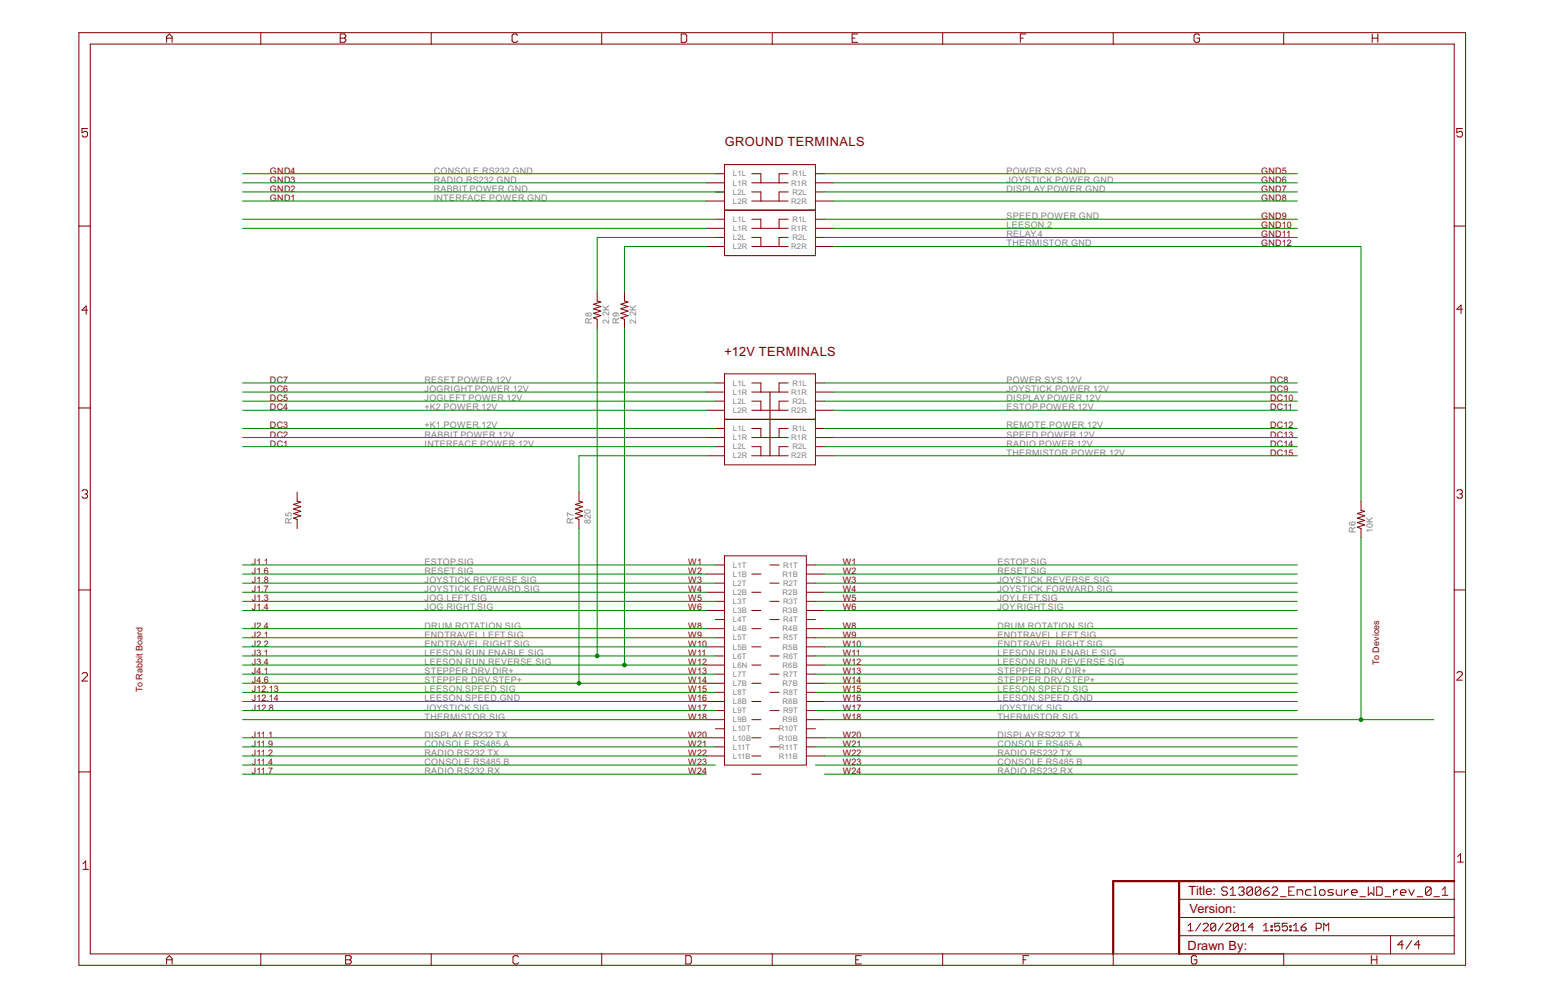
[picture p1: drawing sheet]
<svg xmlns="http://www.w3.org/2000/svg" width="432mm" height="279mm" viewBox="0 0 432 279" stroke-linecap="round" stroke-linejoin="round" font-family="sans-serif">
<path d="M215.1 109.4v17.8" fill="none" stroke="#800000" stroke-width=".32"/>
<g fill="none" stroke="#800000" stroke-width=".28">
<path d="M22 9.1h387.3v260.3h-387.3zM25.2 12.3h381v254h-381zM46.5 11.8v-1.5l.8-.8 .8 .8v1.5M46.5 10.6h1.6M72.8 9.1v3.2M95 9.5h1.2l.4 .4v.4l-.4 .3 .4 .4v.4l-.4 .4h-1.2zM95 10.6h1.2M120.4 9.1v3.2M144.6 9.9l-.4-.4h-.8l-.4 .4v1.5l.4 .4h.8l.4-.4M168.1 9.1v3.2M190.3 9.5h1.1l.4 .4v1.5l-.4 .4h-1.1zM215.7 9.1v3.2"/>
<path d="M238 10.6h.8M239.6 9.5h-1.6v2.3h1.6M263.3 9.1v3.2M285 10.6h.8M286.6 9.5h-1.6v2.3M310.9 9.1v3.2M335 9.9l-.3-.4h-.8l-.4 .4v1.5l.4 .4h.8l.3-.4v-.8h-.7M358.5 9.1v3.2M383.3 9.5v2.3M383.3 10.6h1.5M384.8 9.5v2.3M24.4 35.9h-1.5v1.2l.8-.4h.4l.3 .4v.7l-.3 .4h-.8l-.4-.4"/>
<path d="M408.5 35.9h-1.6v1.2l1.2-.4 .4 .4v.7l-.4 .4h-.8l-.4-.4M197.3 51h5.1M197.3 56.1h5.1M199.8 48.5h2.6M199.8 53.6h2.6M202.4 46h25.4v25.4h-25.4zM202.4 58.7h25.4M210 48.5h2.5v2.5M210 53.6h2.5v2.5M210 51h10.1M210 56.1h10.1M220.1 48.5h-2.5v2.5"/>
<path d="M220.1 53.6h-2.5v2.5M227.8 51h5M227.8 56.1h5M227.8 48.5h2.5M227.8 53.6h2.5M22 63.1h3.2M197.3 63.7h5.1M197.3 68.8h5.1M199.8 61.2h2.6M199.8 66.3h2.6M210 61.2h2.5v2.5M210 66.3h2.5v2.5"/>
<path d="M210 63.7h10.1M210 68.8h10.1M220.1 61.2h-2.5v2.5M220.1 66.3h-2.5v2.5M227.8 63.7h5M227.8 68.8h5M227.8 61.2h2.5M227.8 66.3h2.5M406.2 63.1h3.1M24.4 86.6h-1.5l1.2-1.2v2.4M166.8 81.5v2.5l1 .3-2 .6 2 .7-2 .6 2 .6-2 .7 2 .6-2 .6 1 .4v2.6M174.4 81.5v2.5l1 .3-2 .6 2 .7-2 .6 2 .6-2 .7 2 .6-2 .6 1 .4v2.6"/>
<path d="M408.5 86.3h-1.6l1.2-1.1v2.3M22 113.9h3.2M197.3 109.4h5.1M197.3 114.5h5.1M199.8 119.6h2.6M199.8 106.9h2.6M199.8 112h2.6M202.4 117.1h25.4M202.4 104.4h25.4v25.4h-25.4zM210 119.6h2.5v2.5M210 106.9h2.5v2.5M210 112h2.5v2.5"/>
<path d="M210 109.4h10.1M210 114.5h10.1M220.1 119.6h-2.5v2.5M220.1 106.9h-2.5v2.5M220.1 112h-2.5v2.5M227.8 119.6h2.5M227.8 109.4h5M227.8 114.5h5M227.8 106.9h2.5M227.8 112h2.5M406.2 113.9h3.1M22.9 137.1l.4-.4h.8l.3 .4v.4l-.3 .4"/>
<path d="M23.7 137.9h.4M24.1 137.9l.3 .4v.4l-.3 .3h-.8l-.4-.3M83 137.4v2.5l1 .3-2 .6 2 .6-2 .7 2 .6-2 .6 2 .7-2 .6 1 .4v2.5M161.7 137.4v2.5l1 .3-2 .6 2 .6-2 .7 2 .6-2 .6 2 .7-2 .6 1 .4v2.5M197.3 122.1h5.1M197.3 127.2h5.1M199.8 124.7h2.6M210 122.1h10.1M210 127.2h10.1M210 124.7h2.5v2.5M220.1 124.7h-2.5v2.5M227.8 122.1h5"/>
<path d="M227.8 127.2h5M227.8 124.7h2.5M380.1 139.9v2.6l1 .2-2 .6 2 .7-2 .6 2 .6-2 .7 2 .6-2 .7 1 .3v2.6M406.9 137.1l.4-.4h.8l.4 .4v.4l-.4 .4M407.7 137.9h.4M408.1 137.9l.4 .4v.4l-.4 .3h-.8l-.4-.3M199.8 157.7h2.6M202.4 155.2h22.8v58.4h-22.8zM215.1 157.7h2.5M225.2 157.7h2.6M22 164.7h3.2M197.3 160.2h5.1"/>
<path d="M197.3 165.3h5.1M197.3 170.4h5.1M197.3 175.5h5.1M199.8 162.8h2.6M199.8 167.9h2.6M199.8 172.9h2.6M199.8 178h2.6M210 160.2h2.5M210 165.3h2.5M210 170.4h2.5M210 175.5h2.5M215.1 162.8h2.5"/>
<path d="M215.1 167.9h2.5M215.1 172.9h2.5M215.1 178h2.5M225.2 160.2h5.1M225.2 165.3h5.1M225.2 170.4h5.1M225.2 175.5h5.1M225.2 162.8h2.6M225.2 167.9h2.6M225.2 172.9h2.6M225.2 178h2.6M406.2 164.7h3.1"/>
<path d="M22.9 188.2l.4-.5h.8l.3 .5v.3l-1.5 1.6h1.5M197.3 180.6h5.1M197.3 185.6h5.1M197.3 190.7h5.1M197.3 195.8h5.1M199.8 183.1h2.6M199.8 188.2h2.6M199.8 193.3h2.6M199.8 198.3h2.6M210 180.6h2.5M210 185.6h2.5M210 190.7h2.5"/>
<path d="M210 195.8h2.5M215.1 183.1h2.5M215.1 188.2h2.5M215.1 193.3h2.5M215.1 198.3h2.5M225.2 180.6h5.1M225.2 185.6h5.1M225.2 190.7h5.1M225.2 195.8h5.1M225.2 183.1h2.6M225.2 188.2h2.6M225.2 193.3h2.6"/>
<path d="M225.2 198.3h2.6M406.9 187.9l.4-.4h.8l.4 .4v.4l-1.6 1.5h1.6M22 215.5h3.2M197.3 200.9h5.1M197.3 205.9h5.1M197.3 211h5.1M199.8 203.4h2.6M199.8 208.5h2.6M210 200.9h2.5M210 205.9h2.5M210 211h2.5M210 216.1h2.5"/>
<path d="M215.1 203.4h2.5M215.1 208.5h2.5M225.2 200.9h5.1M225.2 205.9h5.1M225.2 211h5.1M225.2 203.4h2.6M225.2 208.5h2.6M406.2 215.5h3.1M407.1 239.1l.8-.8v2.3M23.2 241.1l.7-.8v2.4M23.2 242.7h1.5M329.3 256.1h76.9"/>
<path d="M329.3 251h76.9M331.8 258.4l.7-.7v2.1M331.8 259.8h1.4M335.3 257.7l-1.4 2.1M336 258.1l.4-.4h.7l.4 .4v.3l-1.5 1.4h1.5M339.6 258.1v1.4l-.4 .3h-.7l-.3-.3M339.6 258.1l-.4-.4h-.7l-.3 .4v1.4M339.6 258.1l-1.4 1.4M341.7 257.7l-1.4 2.1M342.3 258.1l.4-.4h.7l.4 .4v.3l-1.5 1.4h1.5M342.8 247.9l-.4-.3h-.8l-.4 .3v.4l.4 .4h.8l.4 .4v.4l-.4 .4h-.8l-.4-.4M343.6 249.9h1.5"/>
<path d="M343.6 248.3l.8-.7v2.3M345.9 258.1v1.4l-.4 .3h-.7l-.3-.3M345.9 258.1l-.4-.4h-.7l-.3 .4v1.4M345.9 258.1l-1.4 1.4M345.9 247.9l.4-.3h.8l.4 .3v.4l-.4 .4M346.6 259.8h1.4M346.6 258.4l.7-.7v2.1M346.7 248.7h.4M347.1 248.7l.4 .4v.4l-.4 .4h-.8l-.4-.4M349.8 247.9l-.4-.3h-.7l-.4 .3v1.6M349.8 247.9v1.6l-.4 .4h-.7l-.4-.4M349.8 247.9l-1.5 1.6"/>
<path d="M350.1 258.8h-1.4l1-1.1v2.1M352.1 247.9l-.3-.3h-.8l-.4 .3v1.6M352.1 247.9v1.6l-.3 .4h-.8l-.4-.4M352.1 247.9l-1.5 1.6M352.9 259.8h1.4M352.9 258.4l.7-.7v2.1M352.9 248.7h1.2l.4 .4v.4l-.4 .4h-.8l-.4-.4zM354.5 247.6l-.8 .3-.8 .8M355 259.5h.3v.3h-.3zM355 258.4h.3v.4h-.3zM355.3 247.9l.4-.3h.7l.4 .3v.4l-1.5 1.6h1.5M357.4 257.7h-1.4v1.1l.7-.4h.4l.3 .4v.7l-.3 .3h-.7l-.4-.3"/>
<path d="M357.6 250.3h1.6M359.6 257.7h-1.5v1.1l.7-.4h.4l.4 .4v.7l-.4 .3h-.7l-.4-.3M360 248.7h.7M360.3 259.5h.3v.3h-.3zM360.3 258.4h.3v.4h-.3zM361.3 259.8h1.4M361.3 258.4l.7-.7v2.1M361.5 247.6h-1.5v2.3h1.5M362.3 249.9v-1.6h1.2l.4 .4v1.2M363.4 258.8h1.1l.3 .3v.4l-.3 .3h-.8l-.3-.3zM364.8 257.7l-1.4 1.1M366.2 248.3h-1.2l-.4 .4v.8l.4 .4h1.2"/>
<path d="M367 247.6h.3v2.3M367 249.9h.7M367.6 259.1h1.1l.3-.3v-.7l-.3-.4h-1.1v2.1M368.5 248.7l.4-.4h.8l.4 .4v.8l-.4 .4h-.8l-.4-.4zM369.7 259.8v-2.1l.7 .7 .7-.7v2.1M372.4 248.3h-1.1l-.4 .4 .4 .4h.7l.4 .4-.4 .4h-1.1M373.2 248.3v1.2l.4 .4h1.2v-1.6M375.5 248.3v1.6M376.7 248.3h-.4l-.8 .8M377.5 249.1h1.6v-.4l-.4-.4h-.8l-.4 .4v.8l.4 .4h.8M379.8 250.3h1.6M382.2 247.6v2.3l.7-.8 .8 .8v-2.3"/>
<path d="M384.5 247.6h1.2l.4 .3v1.6l-.4 .4h-1.2zM386.8 250.3h1.6M389.2 248.3v1.6M390.4 248.3h-.4l-.8 .8M391.1 249.1h1.6v-.4l-.4-.4h-.8l-.4 .4v.8l.4 .4h.8M393.5 248.3l.8 1.6 .7-1.6M395.8 250.3h1.6M399.7 247.9l-.4-.3h-.8l-.4 .3v1.6M399.7 247.9v1.6l-.4 .4h-.8l-.4-.4M399.7 247.9l-1.6 1.6M400.5 250.3h1.5M402.8 249.9h1.6"/>
<path d="M402.8 248.3l.8-.7v2.3M407.1 240.6h1.6M46.5 269.1v-1.6l.8-.8 .8 .8v1.6M46.5 267.9h1.6M72.8 266.3v3.1M96.5 267.9h1.2M96.5 266.7h1.2l.4 .4v.4l-.4 .4 .4 .4v.4l-.4 .4h-1.2zM120.4 266.3v3.1M144.8 267.1l-.4-.4h-.7l-.4 .4v1.6l.4 .4h.7l.4-.4M168.1 266.3v3.1M191.5 266.7h1.2l.4 .4v1.6l-.4 .4h-1.2zM215.7 266.3v3.1"/>
<path d="M239 267.9h.8M240.6 266.7h-1.6v2.4h1.6M263.3 266.3v3.1M285.7 267.9h.8M287.3 266.7h-1.6v2.4M310.9 266.3v3.1M329.3 261.2h76.9M334.3 267.1l-.4-.4h-.8l-.4 .4v1.6l.4 .4h.8l.4-.4v-.8h-.8M358.5 266.3v3.1M383 267.9h1.6M383 266.7v2.4M384.6 266.7v2.4"/>
<path d="M388.4 261.2v5.1M391.9 263.7h-1.5l1.2-1.1v2.3M394.3 262.6l-1.6 2.3M396.6 263.7h-1.5l1.1-1.1v2.3"/>
</g>
<path d="M329.3 245.9v20.4M406.2 245.9h-95.3v20.4" fill="none" stroke="#800000" stroke-width=".61"/>
<g fill="none" stroke="#008000" stroke-width=".28">
<path d="M67.8 48.5h132M67.8 51h129.5M67.8 53.6h134.6M67.8 56.1h129.5M230.3 48.5h132.1M230.3 53.6h132.1M232.8 51h129.6M232.8 56.1h129.6M67.8 61.2h132M67.8 63.7h129.5M197.3 68.8h-22.9v12.7M199.8 66.3h-33v15.2"/>
<path d="M230.3 61.2h132.1M230.3 66.3h132.1M232.8 63.7h129.6M232.8 68.8h147.3v71.1M166.8 91.7v91.4M174.4 91.7v93.9M67.8 106.9h132M67.8 109.4h129.5M67.8 112h132M67.8 119.6h132M67.8 114.5h129.5M230.3 106.9h132.1"/>
<path d="M230.3 112h132.1M230.3 119.6h132.1M232.8 109.4h129.6M232.8 114.5h129.6M67.8 124.7h132M67.8 122.1h129.5M197.3 127.2h-35.6v10.2M230.3 124.7h132.1M232.8 127.2h129.6M232.8 122.1h129.6M67.8 157.7h132M161.7 147.5v43.2"/>
<path d="M227.8 157.7h134.6M380.1 150.1v50.8M67.8 160.2h129.5M67.8 165.3h129.5M67.8 162.8h132M67.8 175.5h129.5M67.8 178h132M67.8 167.9h132M67.8 170.4h129.5M227.8 162.8h134.6M227.8 178h134.6M227.8 167.9h134.6"/>
<path d="M230.3 160.2h132.1M230.3 165.3h132.1M230.3 175.5h132.1M230.3 170.4h132.1M67.8 180.6h129.5M67.8 183.1h132M67.8 185.6h129.5M67.8 188.2h132M67.8 190.7h129.5M67.8 198.3h132M67.8 195.8h129.5M67.8 193.3h132"/>
<path d="M227.8 183.1h134.6M227.8 188.2h134.6M227.8 198.3h134.6M227.8 193.3h134.6M230.3 180.6h132.1M230.3 185.6h132.1M230.3 190.7h132.1M230.3 195.8h132.1M67.8 208.5h132M67.8 213.6h132M67.8 205.9h129.5M67.8 211h129.5"/>
<path d="M67.8 216.1h129.5M67.8 200.9h129.5M227.8 208.5h134.6M227.8 213.6h134.6M230.3 205.9h132.1M230.3 211h132.1M230.3 216.1h132.1M230.3 200.9h170.2"/>
</g>
<g fill="#008000" stroke="#008000" stroke-width=".28">
<circle cx="166.8" cy="183.1" r=".51"/>
<circle cx="174.4" cy="185.6" r=".51"/>
<circle cx="161.7" cy="190.7" r=".51"/>
<circle cx="380.1" cy="200.9" r=".51"/>
</g>
<g font-size="4" fill="#800000">
<text x="202.4" y="40.9">GROUND TERMINALS</text>
<text x="202.4" y="99.3">+12V TERMINALS</text>
<text x="331.9" y="249.9">Title:</text>
<text x="332.2" y="255">Version:</text>
<text x="331.7" y="265.1">Drawn By:</text>
</g>
<g font-size="2.8" fill="#800000">
<text x="75.4" y="53.6">GND2</text>
<text x="75.4" y="51">GND3</text>
<text x="75.4" y="48.5">GND4</text>
<text x="352.2" y="48.5">GND5</text>
<text x="352.2" y="51">GND6</text>
<text x="352.2" y="53.6">GND7</text>
<text x="75.4" y="56.1">GND1</text>
<text x="352.2" y="56.1">GND8</text>
<text x="352.2" y="61.2">GND9</text>
<text x="352.2" y="63.7">GND10</text>
<text x="352.2" y="66.3">GND11</text>
<text x="352.2" y="68.8">GND12</text>
<text x="75.4" y="106.9">DC7</text>
<text x="354.8" y="106.9">DC8</text>
<text x="75.4" y="109.4">DC6</text>
<text x="75.4" y="112">DC5</text>
<text x="354.8" y="109.4">DC9</text>
<text x="354.8" y="112">DC10</text>
<text x="75.4" y="114.5">DC4</text>
<text x="75.4" y="119.6">DC3</text>
<text x="354.8" y="114.5">DC11</text>
<text x="354.8" y="119.6">DC12</text>
<text x="75.4" y="124.7">DC1</text>
<text x="75.4" y="122.1">DC2</text>
<text x="354.8" y="122.1">DC13</text>
<text x="354.8" y="124.7">DC14</text>
<text x="354.8" y="127.2">DC15</text>
<text x="70.3" y="157.7">J1.1</text>
<text x="70.3" y="160.2">J1.6</text>
<text x="192.2" y="157.7">W1</text>
<text x="192.2" y="160.2">W2</text>
<text x="235.4" y="157.7">W1</text>
<text x="235.4" y="160.2">W2</text>
<text x="70.3" y="162.8">J1.8</text>
<text x="70.3" y="165.3">J1.7</text>
<text x="70.3" y="167.8">J1.3</text>
<text x="192.2" y="162.8">W3</text>
<text x="192.2" y="165.3">W4</text>
<text x="192.2" y="167.8">W5</text>
<text x="235.4" y="162.8">W3</text>
<text x="235.4" y="165.3">W4</text>
<text x="235.4" y="167.8">W5</text>
<text x="70.3" y="170.4">J1.4</text>
<text x="192.2" y="170.4">W6</text>
<text x="235.4" y="170.4">W6</text>
<text x="70.3" y="175.5">J2.4</text>
<text x="70.3" y="178">J2.1</text>
<text x="192.2" y="175.5">W8</text>
<text x="192.2" y="178">W9</text>
<text x="235.4" y="175.5">W8</text>
<text x="235.4" y="178">W9</text>
<text x="70.3" y="180.5">J2.2</text>
<text x="70.3" y="183.1">J3.1</text>
<text x="70.3" y="185.6">J3.4</text>
<text x="192.2" y="180.5">W10</text>
<text x="192.2" y="183.1">W11</text>
<text x="192.2" y="185.6">W12</text>
<text x="235.4" y="180.5">W10</text>
<text x="235.4" y="183.1">W11</text>
<text x="235.4" y="185.6">W12</text>
<text x="385.2" y="185.6" transform="rotate(-90 385.2 185.6)">To Devices</text>
<text x="70.3" y="188.2">J4.1</text>
<text x="70.3" y="190.7">J4.6</text>
<text x="192.2" y="188.2">W13</text>
<text x="192.2" y="190.7">W14</text>
<text x="235.4" y="188.2">W13</text>
<text x="235.4" y="190.7">W14</text>
<text x="39.8" y="193.2" transform="rotate(-90 39.8 193.2)">To Rabbit Board</text>
<text x="70.3" y="193.2">J12.13</text>
<text x="70.3" y="195.8">J12.14</text>
<text x="192.2" y="193.2">W15</text>
<text x="192.2" y="195.8">W16</text>
<text x="235.4" y="193.2">W15</text>
<text x="235.4" y="195.8">W16</text>
<text x="70.3" y="198.3">J12.8</text>
<text x="192.2" y="198.3">W17</text>
<text x="192.2" y="200.9">W18</text>
<text x="235.4" y="198.3">W17</text>
<text x="235.4" y="200.9">W18</text>
<text x="70.3" y="205.9">J11.1</text>
<text x="70.3" y="208.5">J11.9</text>
<text x="192.2" y="205.9">W20</text>
<text x="192.2" y="208.5">W21</text>
<text x="235.4" y="205.9">W20</text>
<text x="235.4" y="208.5">W21</text>
<text x="70.3" y="211">J11.2</text>
<text x="70.3" y="213.6">J11.4</text>
<text x="192.2" y="211">W22</text>
<text x="192.2" y="213.6">W23</text>
<text x="235.4" y="211">W22</text>
<text x="235.4" y="213.6">W23</text>
<text x="70.3" y="216.1">J11.7</text>
<text x="192.2" y="216.1">W24</text>
<text x="235.4" y="216.1">W24</text>
</g>
<g font-size="2.8" fill="#808080">
<text x="121.1" y="53.6">RABBIT.POWER.GND</text>
<text x="121.1" y="48.5">CONSOLE.RS232.GND</text>
<text x="121.1" y="51">RADIO.RS232.GND</text>
<text x="281.1" y="48.5">POWER.SYS.GND</text>
<text x="281.1" y="51">JOYSTICK.POWER.GND</text>
<text x="281.1" y="53.6">DISPLAY.POWER.GND</text>
<text x="121.1" y="56.1">INTERFACE.POWER.GND</text>
<text x="281.1" y="61.2">SPEED.POWER.GND</text>
<text x="281.1" y="63.7">LEESON.2</text>
<text x="281.1" y="66.3">RELAY.4</text>
<text x="281.1" y="68.8">THERMISTOR.GND</text>
<text x="165.3" y="90.3" transform="rotate(-90 165.3 90.3)">R8</text>
<text x="170.1" y="90.4" transform="rotate(-90 170.1 90.4)">2.2K</text>
<text x="172.9" y="90.3" transform="rotate(-90 172.9 90.3)">R9</text>
<text x="177.7" y="90.4" transform="rotate(-90 177.7 90.4)">2.2K</text>
<text x="118.6" y="106.9">RESET.POWER.12V</text>
<text x="281.1" y="106.9">POWER.SYS.12V</text>
<text x="118.6" y="112">JOGLEFT.POWER.12V</text>
<text x="118.6" y="109.4">JOGRIGHT.POWER.12V</text>
<text x="281.1" y="109.4">JOYSTICK.POWER.12V</text>
<text x="281.1" y="112">DISPLAY.POWER.12V</text>
<text x="118.5" y="119.6">+K1.POWER.12V</text>
<text x="118.5" y="114.5">+K2.POWER.12V</text>
<text x="281.1" y="119.6">REMOTE.POWER.12V</text>
<text x="281.1" y="114.5">ESTOP.POWER.12V</text>
<text x="118.6" y="124.7">INTERFACE.POWER.12V</text>
<text x="118.6" y="122.1">RABBIT.POWER.12V</text>
<text x="281.1" y="124.7">RADIO.POWER.12V</text>
<text x="281.1" y="122.1">SPEED.POWER.12V</text>
<text x="281.1" y="127.2">THERMISTOR.POWER.12V</text>
<text x="81.5" y="146.2" transform="rotate(-90 81.5 146.2)">R5</text>
<text x="160.2" y="146.2" transform="rotate(-90 160.2 146.2)">R7</text>
<text x="165" y="146.3" transform="rotate(-90 165 146.3)">820</text>
<text x="378.6" y="148.8" transform="rotate(-90 378.6 148.8)">R6</text>
<text x="383.4" y="148.8" transform="rotate(-90 383.4 148.8)">10K</text>
<text x="118.6" y="157.7">ESTOP.SIG</text>
<text x="118.6" y="160.2">RESET.SIG</text>
<text x="278.6" y="157.7">ESTOP.SIG</text>
<text x="278.6" y="160.2">RESET.SIG</text>
<text x="118.6" y="165.3">JOYSTICK.FORWARD.SIG</text>
<text x="118.6" y="162.8">JOYSTICK.REVERSE.SIG</text>
<text x="118.6" y="167.8">JOG.LEFT.SIG</text>
<text x="278.6" y="165.3">JOYSTICK.FORWARD.SIG</text>
<text x="278.6" y="162.8">JOYSTICK.REVERSE.SIG</text>
<text x="278.6" y="167.8">JOY.LEFT.SIG</text>
<text x="118.6" y="170.4">JOG.RIGHT.SIG</text>
<text x="278.6" y="170.4">JOY.RIGHT.SIG</text>
<text x="118.6" y="175.5">DRUM.ROTATION.SIG</text>
<text x="118.6" y="178">ENDTRAVEL.LEFT.SIG</text>
<text x="278.6" y="175.5">DRUM.ROTATION.SIG</text>
<text x="278.6" y="178">ENDTRAVEL.LEFT.SIG</text>
<text x="118.6" y="180.5">ENDTRAVEL.RIGHT.SIG</text>
<text x="118.6" y="183.1">LEESON.RUN.ENABLE.SIG</text>
<text x="118.6" y="185.6">LEESON.RUN.REVERSE.SIG</text>
<text x="278.6" y="180.5">ENDTRAVEL.RIGHT.SIG</text>
<text x="278.6" y="183.1">LEESON.RUN.ENABLE.SIG</text>
<text x="278.6" y="185.6">LEESON.RUN.REVERSE.SIG</text>
<text x="118.6" y="188.2">STEPPER.DRV.DIR+</text>
<text x="118.6" y="190.7">STEPPER.DRV.STEP+</text>
<text x="278.6" y="188.2">STEPPER.DRV.DIR+</text>
<text x="278.6" y="190.7">STEPPER.DRV.STEP+</text>
<text x="118.6" y="195.8">LEESON.SPEED.GND</text>
<text x="118.6" y="193.2">LEESON.SPEED.SIG</text>
<text x="278.6" y="195.8">LEESON.SPEED.GND</text>
<text x="278.6" y="193.2">LEESON.SPEED.SIG</text>
<text x="118.6" y="198.3">JOYSTICK.SIG</text>
<text x="118.6" y="200.9">THERMISTOR.SIG</text>
<text x="278.6" y="198.3">JOYSTICK.SIG</text>
<text x="278.6" y="200.9">THERMISTOR.SIG</text>
<text x="118.6" y="208.5">CONSOLE.RS485.A</text>
<text x="118.6" y="205.9">DISPLAY.RS232.TX</text>
<text x="278.6" y="208.5">CONSOLE.RS485.A</text>
<text x="278.6" y="205.9">DISPLAY.RS232.TX</text>
<text x="118.6" y="213.6">CONSOLE.RS485.B</text>
<text x="118.6" y="211">RADIO.RS232.TX</text>
<text x="278.6" y="213.6">CONSOLE.RS485.B</text>
<text x="278.6" y="211">RADIO.RS232.TX</text>
<text x="118.6" y="216.1">RADIO.RS232.RX</text>
<text x="278.6" y="216.1">RADIO.RS232.RX</text>
</g>
<g font-size="2.4" fill="#808080">
<text x="204.7" y="51.8">L1R</text>
<text x="204.7" y="49.2">L1L</text>
<text x="221" y="51.8">R1R</text>
<text x="221.4" y="49.2">R1L</text>
<text x="204.7" y="56.9">L2R</text>
<text x="204.7" y="54.3">L2L</text>
<text x="221" y="56.9">R2R</text>
<text x="221.4" y="54.3">R2L</text>
<text x="204.7" y="64.5">L1R</text>
<text x="204.7" y="61.9">L1L</text>
<text x="221" y="64.5">R1R</text>
<text x="221.4" y="61.9">R1L</text>
<text x="204.7" y="69.6">L2R</text>
<text x="204.7" y="67">L2L</text>
<text x="221" y="69.6">R2R</text>
<text x="221.4" y="67">R2L</text>
<text x="204.7" y="107.7">L1L</text>
<text x="221.4" y="107.7">R1L</text>
<text x="204.7" y="110.2">L1R</text>
<text x="204.7" y="112.7">L2L</text>
<text x="221" y="110.2">R1R</text>
<text x="221.4" y="112.7">R2L</text>
<text x="204.7" y="115.3">L2R</text>
<text x="221" y="115.3">R2R</text>
<text x="204.7" y="122.9">L1R</text>
<text x="204.7" y="120.4">L1L</text>
<text x="204.7" y="125.4">L2L</text>
<text x="221" y="122.9">R1R</text>
<text x="221.4" y="120.4">R1L</text>
<text x="221.4" y="125.4">R2L</text>
<text x="204.7" y="128">L2R</text>
<text x="221" y="128">R2R</text>
<text x="204.7" y="161">L1B</text>
<text x="204.7" y="158.5">L1T</text>
<text x="218.6" y="161">R1B</text>
<text x="218.7" y="158.5">R1T</text>
<text x="204.7" y="166.1">L2B</text>
<text x="204.7" y="163.5">L2T</text>
<text x="218.6" y="166.1">R2B</text>
<text x="218.7" y="163.5">R2T</text>
<text x="204.7" y="171.1">L3B</text>
<text x="204.7" y="168.6">L3T</text>
<text x="204.7" y="173.7">L4T</text>
<text x="218.6" y="171.1">R3B</text>
<text x="218.7" y="173.7">R4T</text>
<text x="218.7" y="168.6">R3T</text>
<text x="204.7" y="176.2">L4B</text>
<text x="204.7" y="178.8">L5T</text>
<text x="218.6" y="176.2">R4B</text>
<text x="218.7" y="178.8">R5T</text>
<text x="204.7" y="181.3">L5B</text>
<text x="204.7" y="183.8">L6T</text>
<text x="218.6" y="181.3">R5B</text>
<text x="218.7" y="183.8">R6T</text>
<text x="204.7" y="186.4">L6N</text>
<text x="204.7" y="191.5">L7B</text>
<text x="204.7" y="188.9">L7T</text>
<text x="218.6" y="191.5">R7B</text>
<text x="218.6" y="186.4">R6B</text>
<text x="218.7" y="188.9">R7T</text>
<text x="204.7" y="196.5">L8B</text>
<text x="204.7" y="194">L8T</text>
<text x="218.6" y="196.5">R8B</text>
<text x="218.7" y="194">R8T</text>
<text x="204.7" y="201.6">L9B</text>
<text x="204.7" y="199.1">L9T</text>
<text x="218.6" y="201.6">R9B</text>
<text x="218.7" y="199.1">R9T</text>
<text x="204.7" y="206.7">L10B</text>
<text x="204.7" y="204.2">L10T</text>
<text x="204.7" y="209.2">L11T</text>
<text x="217.4" y="206.7">R10B</text>
<text x="217.5" y="204.2">R10T</text>
<text x="217.7" y="209.2">R11T</text>
<text x="204.7" y="211.8">L11B</text>
<text x="217.6" y="211.8">R11B</text>
</g>
</svg>
